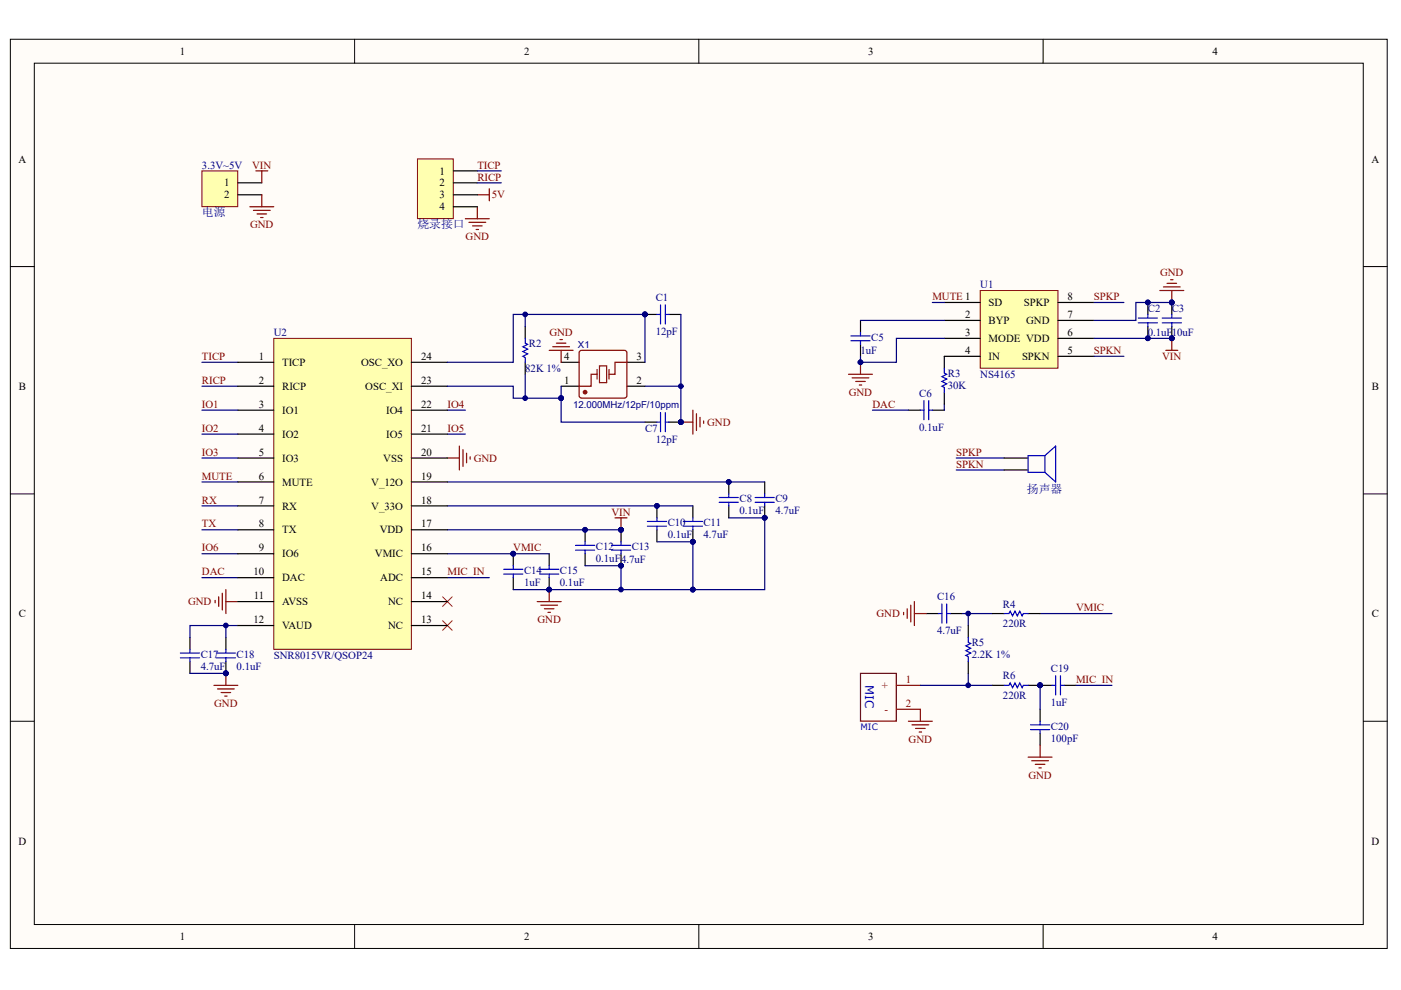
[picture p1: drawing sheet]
<svg xmlns="http://www.w3.org/2000/svg" width="297mm" height="210mm" viewBox="0 0 297 210" stroke-linecap="round" stroke-linejoin="round" font-family="sans-serif">
<g fill="#fffcf8" stroke="#000" stroke-width=".21">
<path d="M2.2 8.3h291.9v192.8h-291.9z"/>
<path d="M7.3 13.4h281.7v182.6h-281.7z"/>
</g>
<path d="M75.2 8.3v5.1M148.2 8.3v5.1M221.2 8.3v5.1M2.2 56.5h5.1M289.1 56.5h5M2.2 104.7h5.1M289.1 104.7h5M2.2 152.9h5.1M289.1 152.9h5M75.2 196v5.1M148.2 196v5.1M221.2 196v5.1" fill="none" stroke="#000" stroke-width=".21"/>
<g fill="none" stroke="#800000" stroke-width=".25">
<path d="M116.4 74.3h5.1M117.2 73.5h3.6M118 72.8h2M118.7 72h.5M119 74.3v2.5M94.9 97.1h2.5M97.4 94.6v5M98.2 95.3v3.6M98.9 96.1v2M99.7 96.9v.5M144.4 89.5h2.5M146.9 87v5"/>
<path d="M147.7 87.7v3.6M148.4 88.5v2M149.2 89.2v.6M130.4 109.8h2.5M131.7 109.8v2.5M45.6 127.3v.5M46.4 126.5v2.1M47.1 125.8v3.5M47.9 125v5.1M47.9 127.6h2.5M113.9 127.6h5.1M114.7 128.3h3.5"/>
<path d="M115.4 129.1h2.1M116.2 129.8h.5M116.4 125v2.6M45.4 145.3h5M46.1 146.1h3.6M46.9 146.8h2M47.6 147.6h.5M47.9 142.8v2.5"/>
</g>
<g fill="none" stroke="#000" stroke-width=".25">
<path d="M111.4 69.2v2.5M111.4 76.8v2.6M119 76.8h3.8M132.9 76.8h3.8M136.7 66.7h2.6M141.8 66.7h2.6M119 81.9h3.8M132.9 81.9h3.8M136.7 89.5h2.6M141.8 89.5h2.6M108.8 117.4v2.5M116.4 117.4v2.5"/>
<path d="M124.1 112.3v2.6M124.1 117.4v2.5M131.7 112.3v2.6M131.7 117.4v2.5M139.3 107.3v2.5M139.3 112.3v2.6M146.9 107.3v2.5M146.9 112.3v2.6M154.5 102.2v2.5M154.5 107.3v2.5M162.1 102.2v2.5M162.1 107.3v2.5"/>
<path d="M40.3 135.2v2.5M47.9 135.2v2.5M108.8 122.5v2.5M116.4 122.5v2.5M40.3 140.2v2.6M47.9 140.2v2.6"/>
</g>
<g fill="none" stroke="#00f" stroke-width=".25">
<path d="M111.4 71.7v1.1l.5 .2-1 .5 1 .5-1 .5 1 .5-1 .5 .5 .3v1M139.3 66.7h.7M140 64.6v4.1M141.1 64.6v4.1M141.1 66.7h.7M139.3 89.5h.7M140 87.5v4M141.1 87.5v4M141.1 89.5h.7M108.8 119.9v.8M116.4 119.9v.8M122 115.6h4.1"/>
<path d="M122 116.6h4.1M124.1 114.9v.7M124.1 116.6v.8M129.6 115.6h4.1M129.6 116.6h4.1M131.7 114.9v.7M131.7 116.6v.8M137.3 110.6h4M137.3 111.6h4M139.3 109.8v.8M139.3 111.6v.7M144.9 110.6h4"/>
<path d="M144.9 111.6h4M146.9 109.8v.8M146.9 111.6v.7M152.5 105.5h4M152.5 106.5h4M154.5 104.7v.8M154.5 106.5v.8M160.1 105.5h4.1M160.1 106.5h4.1M162.1 104.7v.8M162.1 106.5v.8M38.2 138.5h4.1"/>
<path d="M38.2 139.5h4.1M40.3 137.7v.8M40.3 139.5v.7M45.9 138.5h4M45.9 139.5h4M47.9 137.7v.8M47.9 139.5v.7M106.8 120.7h4.1M106.8 121.7h4.1M108.8 121.7v.8M114.4 120.7h4.1M114.4 121.7h4.1"/>
<path d="M116.4 121.7v.8"/>
</g>
<g fill="#000080" stroke="#000080" stroke-width=".21">
<circle cx="47.9" cy="142.8" r=".49"/>
<circle cx="47.9" cy="132.6" r=".49"/>
<circle cx="108.8" cy="117.4" r=".49"/>
<circle cx="116.4" cy="125" r=".49"/>
<circle cx="131.7" cy="119.9" r=".49"/>
<circle cx="131.7" cy="112.3" r=".49"/>
<circle cx="124" cy="112.3" r=".49"/>
<circle cx="146.9" cy="114.9" r=".49"/>
<circle cx="139.3" cy="107.2" r=".49"/>
<circle cx="131.7" cy="125" r=".49"/>
<circle cx="162.1" cy="109.8" r=".49"/>
<circle cx="154.5" cy="102.2" r=".49"/>
<circle cx="146.9" cy="125" r=".49"/>
<circle cx="136.7" cy="66.7" r=".49"/>
<circle cx="144.3" cy="89.5" r=".49"/>
<circle cx="119" cy="84.4" r=".49"/>
<circle cx="111.3" cy="84.4" r=".49"/>
<circle cx="111.3" cy="66.7" r=".49"/>
<circle cx="144.3" cy="81.9" r=".49"/>
</g>
<g fill="none" stroke="#000080" stroke-width=".25">
<path d="M111.4 66.7v2.5M111.4 79.4v5M144.4 66.7v22.8M119 84.4v5.1h17.7M136.7 81.9h7.7M94.9 117.4h21.5M94.9 112.3h36.8M94.9 107.3h52M94.9 102.2h67.2M124.1 119.9h7.6v5.1M154.5 109.8h7.6v15.2h-15.2M47.9 132.6v2.6"/>
<path d="M50.4 132.6h-10.1v2.6M40.3 142.8h7.6"/>
</g>
<path d="M93.8 131.6l2.1 2M93.8 126.5l2.1 2.1M95.9 131.6l-2.1 2M95.9 126.5l-2.1 2.1" fill="none" stroke="#f00" stroke-width=".21"/>
<path d="M122.9 74.5l.4-.2h9.4l.2 .5-.1 9.4-.4 .2-9.4-.1-.2-.4zM126.6 79.4h-1.3v2.5h-2.5M132.9 76.8h-2.5v2.6h-1.3" fill="none" stroke="#800" stroke-width=".25"/>
<circle cx="124" cy="83.1" r=".37" fill="#800" stroke="#800" stroke-width=".25"/>
<path d="M126.6 78.3v2.1M127.1 77.6h1.5v3.5h-1.5zM129.1 78.3v2.1" fill="none" stroke="#810" stroke-width=".25"/>
<path d="M207.8 61.6h16.5v16.5h-16.5z" fill="#ffffb0" stroke="#800000" stroke-width=".21"/>
<g fill="none" stroke="#000" stroke-width=".25">
<path d="M182.4 67.9v2.6M182.4 73v2.5M200.2 64.1h7.6M200.2 67.9h7.6M200.2 71.7h7.6M207.8 75.5h-7.6v2.6M224.3 64.1h7.6M224.3 67.9h7.6M224.3 71.7h7.6M224.3 75.5h7.6M243.4 64.1v2.6M243.4 69.2v2.5"/>
<path d="M248.4 64.1v2.6M248.4 69.2v2.5M192.6 87h2.5M197.7 87h2.5M200.2 83.2v2.5M212.9 97.1h5.1M212.9 99.6h5.1M196.4 130.1h2.5M201.5 130.1h2.5M205.3 132.6v2.6M210.4 130.1h2.5M218 130.1h2.5"/>
<path d="M205.3 140.2v2.6M210.4 145.3h2.5M218 145.3h5.1M220.5 150.4v2.5M220.5 155.5v2.5M225.6 145.3h2.5"/>
</g>
<g fill="#000080" stroke="#000080" stroke-width=".21">
<circle cx="248.4" cy="71.7" r=".49"/>
<circle cx="248.4" cy="64.1" r=".49"/>
<circle cx="182.4" cy="76.8" r=".49"/>
<circle cx="243.4" cy="64.1" r=".49"/>
<circle cx="243.4" cy="71.7" r=".49"/>
<circle cx="205.3" cy="145.3" r=".49"/>
<circle cx="205.3" cy="130.1" r=".49"/>
<circle cx="220.5" cy="145.3" r=".49"/>
<circle cx="146.9" cy="125" r=".49"/>
<circle cx="146.9" cy="114.9" r=".49"/>
</g>
<g fill="none" stroke="#00f" stroke-width=".25">
<path d="M180.4 71.2h4.1M180.4 72.3h4.1M182.4 70.5v.7M182.4 72.3v.7M200.2 78.1v1l.5 .3-1 .5 1 .5-1 .5 1 .5-1 .5 .5 .2v1.1M241.3 67.4h4.1M241.3 68.4h4.1M243.4 66.7v.7M243.4 68.4v.8M246.4 67.4h4.1M246.4 68.4h4.1M248.4 66.7v.7"/>
<path d="M248.4 68.4v.8M195.1 87h.8M195.9 84.9v4.1M196.9 84.9v4.1M196.9 87h.8M221.5 96.6l2.3-2v7.6l-2.3-2M221.5 96.6v3.6M221.5 96.6h-3.5v3.6h3.5M198.9 130.1h.8M199.7 128.1v4M200.7 128.1v4M200.7 130.1h.8"/>
<path d="M205.3 135.2v1l.5 .2-1 .5 1 .5-1 .6 1 .5-1 .5 .5 .2v1M212.9 130.1h1l.3-.5 .5 1 .5-1 .5 1 .5-1 .5 1 .3-.5h1M212.9 145.3h1l.3-.5 .5 1 .5-1 .5 1 .5-1 .5 1 .3-.5h1M218.5 153.7h4.1M218.5 154.7h4.1M220.5 152.9v.8M220.5 154.7v.8M223.1 145.3h.7M223.8 143.3v4M224.8 143.3v4M224.8 145.3h.8"/>
</g>
<g fill="none" stroke="#800000" stroke-width=".25">
<path d="M98.7 46.4h5M99.4 47.1h3.6M100.2 47.9h2M101 48.7h.5M101.2 43.8v2.6M101.2 41.3h2.5M103.7 40v2.6M248.2 59.3h.5M179.9 79.4h5.1M182.4 76.8v2.6M245.9 61.6h5.1M246.7 60.8h3.5"/>
<path d="M247.4 60.1h2.1M248.4 61.6v2.5M180.7 80.1h3.5M181.4 80.9h2.1M182.2 81.6h.5M191.6 129.8v.5M192.3 129.1v2M193.1 128.3v3.6M193.9 127.6v5M193.9 130.1h2.5M192.6 152.9h5.1M193.4 153.7h3.5"/>
<path d="M194.1 154.4h2M194.9 155.2h.5M195.1 150.4v2.5M220.5 158v2.5M218 160.5h5.1M218.7 161.3h3.6M219.5 162.1h2M220.3 162.8h.5"/>
</g>
<g fill="none" stroke="#000080" stroke-width=".25">
<path d="M42.8 76.8h7.6M182.4 67.9h17.8M197.7 64.1h2.5M200.2 71.7h-10.1v5.1h-7.7v-1.3M231.9 71.7h16.5M231.9 64.1h6.4M231.9 75.5h6.4M248.4 64.1h-7.6v3.8h-8.9M42.8 87h7.6M42.8 97.1h7.6M42.8 81.9h7.6M42.8 92h7.6"/>
<path d="M94.9 87h3.8M94.9 92h3.8M185 87h7.6M200.2 85.7v1.3M202.8 97.1h10.1M202.8 99.6h10.1M42.8 102.2h7.6M42.8 107.3h7.6M42.8 112.3h7.6M42.8 117.4h7.6M139.3 114.9h7.6v10.1h-38.1M42.8 122.5h7.6"/>
<path d="M94.9 122.5h8.8M204 130.1h6.4M205.3 130.1v2.5M220.5 130.1h15.3M195.1 145.3h15.3M205.3 142.8v2.5M220.5 145.3v5.1M228.1 145.3h7.7"/>
</g>
<path d="M182.4 142.8h7.6v10.1h-7.6z" fill="none" stroke="#600" stroke-width=".25"/>
<path d="M190.1 145.3h5M190.1 150.4h5" fill="none" stroke="#800" stroke-width=".25"/>
<path d="M58 71.7h29.2v66h-29.2z" fill="#ffffb0" stroke="#800000" stroke-width=".21"/>
<g fill="none" stroke="#000" stroke-width=".25">
<path d="M50.4 76.8h7.6M87.2 76.8h7.7M50.4 81.9h7.6M50.4 87h7.6M50.4 92h7.6M50.4 97.1h7.6M87.2 81.9h7.7M87.2 87h7.7M87.2 92h7.7M87.2 97.1h7.7M50.4 102.2h7.6M50.4 107.3h7.6"/>
<path d="M50.4 112.3h7.6M50.4 117.4h7.6M87.2 102.2h7.7M87.2 107.3h7.7M87.2 112.3h7.7M87.2 117.4h7.7M50.4 122.5h7.6M50.4 127.6h7.6M50.4 132.6h7.6M87.2 122.5h7.7M87.2 127.6h7.7M87.2 132.6h7.7"/>
</g>
<path d="M94.9 76.8h13.9v-10.1h27.9v10.1M94.9 81.9h13.9v2.5h10.2v-2.5" fill="none" stroke="#000080" stroke-width=".25"/>
<g fill="#000080" stroke="#000080" stroke-width=".21">
<circle cx="119" cy="84.4" r=".49"/>
<circle cx="136.7" cy="66.7" r=".49"/>
</g>
<path d="M42.8 36.2h7.6v7.6h-7.6z" fill="#ffffb0" stroke="#800000" stroke-width=".21"/>
<path d="M50.4 38.8h5.1M50.4 41.3h5.1" fill="none" stroke="#000" stroke-width=".25"/>
<path d="M54.2 36.2h2.6M55.5 36.2v2.6M53 43.8h5M53.7 44.6h3.6M54.5 45.4h2M55.3 46.1h.5M55.5 41.3v2.5M247.2 74.3h2.5M248.4 71.7v2.6" fill="none" stroke="#800000" stroke-width=".25"/>
<circle cx="248.4" cy="71.7" r=".49" fill="#000080" stroke="#000080" stroke-width=".21"/>
<path d="M88.5 33.7h7.6v12.6h-7.6z" fill="#ffffb0" stroke="#800000" stroke-width=".21"/>
<path d="M96.1 36.2h5.1M96.1 38.8h5.1M96.1 41.3h5.1M96.1 43.8h5.1" fill="none" stroke="#000" stroke-width=".25"/>
<path d="M101.2 36.2h5.1M101.2 38.8h5.1" fill="none" stroke="#000080" stroke-width=".25"/>
<circle cx="108.8" cy="117.4" r=".49" fill="#000080" stroke="#000080" stroke-width=".21"/>
<g font-size="2.5" fill="#000080">
<text x="42.8" y="45.9">电源</text>
<text x="88.5" y="48.4">烧录接口</text>
<text x="217.7" y="104.5">扬声器</text>
</g>
<text font-size="2.5" fill="#00f" x="183.4" y="145.3" transform="rotate(90 183.4 145.3)">MIC</text>
<g font-size="2.3">
<text x="38.1" y="11.6">1</text>
<text x="111.1" y="11.6">2</text>
<text x="184.1" y="11.6">3</text>
<text x="257.1" y="11.6">4</text>
<text x="3.9" y="34.5">A</text>
<text x="290.8" y="34.5">A</text>
<text x="47.5" y="39.5">1</text>
<text x="93.2" y="37">1</text>
<text x="93.2" y="39.5">2</text>
<text x="47.5" y="42.1">2</text>
<text x="93.2" y="42.1">3</text>
<text x="93.2" y="44.6">4</text>
<text x="209.6" y="64.9">SD</text>
<text x="217.1" y="64.9">SPKP</text>
<text x="226.4" y="63.6">8</text>
<text x="204.6" y="67.4">2</text>
<text x="204.6" y="71.2">3</text>
<text x="209.6" y="68.7">BYP</text>
<text x="217.6" y="68.7">GND</text>
<text x="226.4" y="71.2">6</text>
<text x="226.4" y="67.4">7</text>
<text x="54.9" y="76.3">1</text>
<text x="59.8" y="77.6">TICP</text>
<text x="76.6" y="77.6">OSC_XO</text>
<text x="89.3" y="76.3">24</text>
<text x="119.6" y="76.3">4</text>
<text x="135" y="76.3">3</text>
<text x="204.6" y="75.1">4</text>
<text x="209.6" y="72.5">MODE VDD</text>
<text x="209.6" y="76.3">IN</text>
<text x="216.7" y="76.3">SPKN</text>
<text x="226.4" y="75.1">5</text>
<text x="4" y="82.7">B</text>
<text x="54.9" y="81.4">2</text>
<text x="59.8" y="82.7">RICP</text>
<text x="77.4" y="82.7">OSC_XI</text>
<text x="89.3" y="81.4">23</text>
<text x="119.6" y="81.4">1</text>
<text x="135" y="81.4">2</text>
<text x="290.8" y="82.7">B</text>
<text x="54.9" y="86.5">3</text>
<text x="59.8" y="87.7">IO1</text>
<text x="81.9" y="87.7">IO4</text>
<text x="89.3" y="86.5">22</text>
<text x="54.9" y="91.5">4</text>
<text x="59.8" y="92.8">IO2</text>
<text x="81.9" y="92.8">IO5</text>
<text x="89.3" y="91.5">21</text>
<text x="54.9" y="96.6">5</text>
<text x="54.9" y="101.7">6</text>
<text x="59.8" y="97.9">IO3</text>
<text x="81.3" y="97.9">VSS</text>
<text x="89.3" y="101.7">19</text>
<text x="89.3" y="96.6">20</text>
<text x="54.9" y="106.8">7</text>
<text x="59.8" y="103">MUTE</text>
<text x="78.7" y="103">V_12O</text>
<text x="89.3" y="106.8">18</text>
<text x="54.9" y="111.8">8</text>
<text x="59.8" y="108">RX</text>
<text x="59.8" y="113.1">TX</text>
<text x="78.7" y="108">V_33O</text>
<text x="80.5" y="113.1">VDD</text>
<text x="89.3" y="111.8">17</text>
<text x="54.9" y="116.9">9</text>
<text x="59.8" y="118.2">IO6</text>
<text x="79.5" y="118.2">VMIC</text>
<text x="89.3" y="116.9">16</text>
<text x="53.7" y="122">10</text>
<text x="59.8" y="123.3">DAC</text>
<text x="80.6" y="123.3">ADC</text>
<text x="89.3" y="122">15</text>
<text x="4" y="130.9">C</text>
<text x="53.8" y="127.1">11</text>
<text x="59.8" y="128.3">AVSS</text>
<text x="82.3" y="128.3">NC</text>
<text x="89.3" y="127.1">14</text>
<text x="290.8" y="130.9">C</text>
<text x="53.7" y="132.1">12</text>
<text x="59.8" y="133.4">VAUD</text>
<text x="82.3" y="133.4">NC</text>
<text x="89.3" y="132.1">13</text>
<text x="3.9" y="179.1">D</text>
<text x="290.8" y="179.1">D</text>
<text x="38.1" y="199.3">1</text>
<text x="111.1" y="199.3">2</text>
<text x="184.1" y="199.3">3</text>
<text x="257.1" y="199.3">4</text>
</g>
<g font-size="2.3" fill="#000080">
<text x="42.8" y="35.7">3.3V~5V</text>
<text x="139" y="63.9">C1</text>
<text x="207.8" y="61.1">U1</text>
<text x="58" y="71.2">U2</text>
<text x="139" y="71">12pF</text>
<text x="243.4" y="71.2">0.1uF10uF</text>
<text x="243.4" y="66.2">C2</text>
<text x="248.4" y="66.2">C3</text>
<text x="112.1" y="73.5">R2</text>
<text x="182.4" y="75.1">1uF</text>
<text x="184.7" y="72.3">C5</text>
<text x="111.4" y="78.9">82K 1%</text>
<text x="201" y="82.4">30K</text>
<text x="201" y="79.9">R3</text>
<text x="207.8" y="80.1">NS4165</text>
<text x="194.9" y="84.2">C6</text>
<text x="136.8" y="91.5">C7</text>
<text x="139" y="93.8">12pF</text>
<text x="194.9" y="91.3">0.1uF</text>
<text x="156.8" y="106.5">C8</text>
<text x="164.4" y="106.5">C9</text>
<text x="141.6" y="111.6">C10</text>
<text x="149.2" y="111.6">C11</text>
<text x="156.8" y="109">0.1uF</text>
<text x="164.4" y="109">4.7uF</text>
<text x="126.3" y="119.2">0.1uF4.7uF</text>
<text x="126.3" y="116.7">C12</text>
<text x="133.9" y="116.7">C13</text>
<text x="141.6" y="114.1">0.1uF</text>
<text x="149.2" y="114.1">4.7uF</text>
<text x="111.1" y="124.3">1uF</text>
<text x="111.1" y="121.7">C14</text>
<text x="118.7" y="124.3">0.1uF</text>
<text x="118.7" y="121.7">C15</text>
<text x="198.7" y="127.3">C16</text>
<text x="212.7" y="128.8">R4</text>
<text x="198.7" y="134.4">4.7uF</text>
<text x="206" y="137">R5</text>
<text x="212.7" y="132.9">220R</text>
<text x="42.6" y="142">4.7uF</text>
<text x="42.6" y="139.5">C17</text>
<text x="50.2" y="142">0.1uF</text>
<text x="50.2" y="139.5">C18</text>
<text x="58" y="139.7">SNR8015VR/QSOP24</text>
<text x="206" y="139.5">2.2K 1%</text>
<text x="222.8" y="142.5">C19</text>
<text x="212.7" y="148.1">220R</text>
<text x="212.7" y="144">R6</text>
<text x="222.8" y="149.6">1uF</text>
<text x="222.8" y="154.7">C20</text>
<text x="222.8" y="157.2">100pF</text>
</g>
<g font-size="2.3" fill="#800000">
<text x="53.5" y="35.7">VIN</text>
<text x="101.2" y="35.7">TICP</text>
<text x="101.2" y="38.3">RICP</text>
<text x="104.2" y="42.1">5V</text>
<text x="53" y="48.4">GND</text>
<text x="98.7" y="51">GND</text>
<text x="246" y="58.6">GND</text>
<text x="197.7" y="63.6">MUTE 1</text>
<text x="231.9" y="63.6">SPKP</text>
<text x="116.5" y="71.2">GND</text>
<text x="42.8" y="76.3">TICP</text>
<text x="231.9" y="75.1">SPKN</text>
<text x="246.4" y="76.3">VIN</text>
<text x="42.8" y="81.4">RICP</text>
<text x="180" y="83.9">GND</text>
<text x="42.8" y="86.5">IO1</text>
<text x="94.9" y="86.5">IO4</text>
<text x="185" y="86.5">DAC</text>
<text x="42.8" y="91.5">IO2</text>
<text x="94.9" y="91.5">IO5</text>
<text x="149.9" y="90.3">GND</text>
<text x="42.8" y="96.6">IO3</text>
<text x="42.8" y="101.7">MUTE</text>
<text x="100.4" y="97.9">GND</text>
<text x="202.7" y="96.6">SPKP</text>
<text x="202.7" y="99.1">SPKN</text>
<text x="42.8" y="106.8">RX</text>
<text x="42.8" y="111.8">TX</text>
<text x="129.6" y="109.3">VIN</text>
<text x="42.8" y="116.9">IO6</text>
<text x="108.8" y="116.9">VMIC</text>
<text x="42.8" y="122">DAC</text>
<text x="94.9" y="122">MIC_IN</text>
<text x="39.9" y="128.3">GND</text>
<text x="185.8" y="130.9">GND</text>
<text x="228.1" y="129.6">VMIC</text>
<text x="114" y="132.1">GND</text>
<text x="45.4" y="149.9">GND</text>
<text x="228.1" y="144.8">MIC_IN</text>
<text x="192.6" y="157.5">GND</text>
<text x="218" y="165.1">GND</text>
</g>
<g font-size="2.3" fill="#800">
<text x="187" y="146.1">+</text>
<text x="192.1" y="144.8">1</text>
<text x="192.1" y="149.9">2</text>
<text x="187.5" y="151.2">-</text>
</g>
<g font-size="2" fill="#000080">
<text x="122.5" y="73.8">X1</text>
<text x="121.5" y="86.5">12.000MHz/12pF/10ppm</text>
</g>
<text font-size="1.9" fill="#00f" x="182.4" y="154.8">MIC</text>
</svg>
